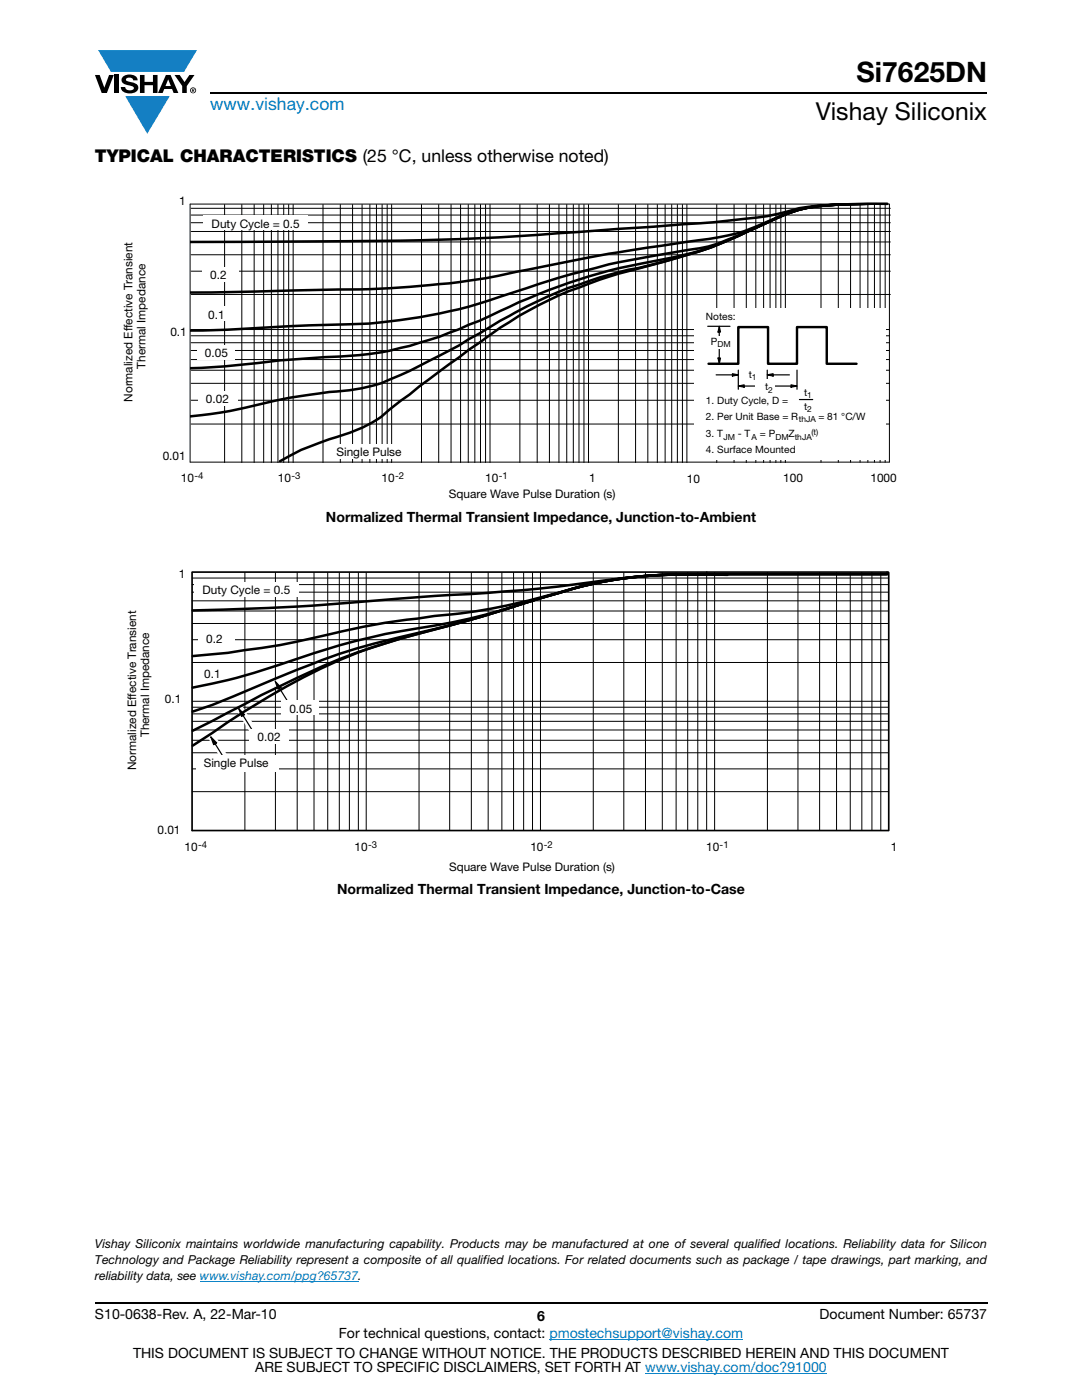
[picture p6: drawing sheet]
<svg xmlns="http://www.w3.org/2000/svg" width="216mm" height="279mm" viewBox="0 0 216 279" stroke-linecap="round" stroke-linejoin="round" font-family="sans-serif">
<g fill="#147fc3">
<path d="M19.6 10h19.7l-2.6 4.3h-1.1h-13.5z"/>
<path d="M25 19.2h8.9l-4.5 7.5z"/>
</g>
<g fill="#000">
<path d="M18.9 15h1l.9 2.5 1-2.5h.9l-1.4 3.6h-1zM22.9 15h.9v3.6h-.9zM24.6 15.3a2.1 2.1 0 0 1 2.8 .3l.1 .4h-.9a.79 .79 0 0 0-.7-.5 .79 .79 0 0 0-.8 .4l.3 .3 1 .2a1.08 1.08 0 0 1 1.2 1 1.08 1.08 0 0 1-1.1 1.2 1.73 1.73 0 0 1-2.4-1.2h.9a.96 .96 0 0 0 .8 .6 .96 .96 0 0 0 .9-.4 1.31 1.31 0 0 0-1.2-.6 1.03 1.03 0 0 1-1.1-.6 1.03 1.03 0 0 1 .2-1.1zM27.9 15h.9v1.3h1.7v-1.3h.9v3.6h-.9v-1.6h-1.7v1.6h-.9zM34.8 15h1.1l.9 1.4 1-1.4h1l-1.5 2.2v1.4h-.9v-1.4z"/>
<path d="M33.6 15.9l.5 1.3h-1.1zM33.1 15l-1.6 3.6h1l.3-.8h1.5l.3 .8h1l-1.6-3.6z"/>
<path d="M38.4 17.8h.2v.2h-.2zM38.3 17.7v.7h.1v-.3l.4 .3-.2-.3 .2-.2-.1-.2z"/>
<path d="M38.1 18a.46 .46 0 0 1 .9 0 .46 .46 0 0 1-.9 0zM37.9 18a.6 .6 0 0 0 1.2 0 .6 .6 0 0 0-1.2 0z"/>
</g>
<path d="M42 18.6h155M18.9 260h178.1" fill="none" stroke="#000" stroke-width=".36"/>
<path d="M39.9 255.7h31.6M109.6 267.3h38.7M128.7 274h36.3" fill="none" stroke="#007ec4" stroke-width=".2"/>
<path d="M24.5 39h154.4v60.9h-154.4z" fill="#fff"/>
<g fill="none" stroke="#000" stroke-width=".2">
<path d="M37.9 40.7v51.5M38 40.7h139.5M38.2 41.6h139.5M38.2 48.3h139.5M38.2 50.8h139.5M38.2 54.1h139.5M38.2 58.8h139.5M38.2 46.2h139.5M38.2 42.9h139.5M38.2 44.4h139.5M44.8 40.8v51.5M48.3 40.8v51.5"/>
<path d="M50.7 40.8v51.5M52.6 40.8v51.5M54.2 40.8v51.5M55.5 40.8v51.5M56.6 40.8v51.5M57.6 40.8v51.5M58.5 40.8v51.5M64.5 40.8v51.5M67.9 40.8v51.5M70.3 40.8v51.5M72.2 40.8v51.5M73.8 40.8v51.5"/>
<path d="M75.1 40.8v51.5M76.2 40.8v51.5M77.3 40.8v51.5M78.1 40.8v51.5M84.1 40.8v51.5M87.5 40.8v51.5M90 40.8v51.5M91.9 40.8v51.5M93.4 40.8v51.5M94.7 40.8v51.5M95.9 40.8v51.5M96.9 40.8v51.5"/>
<path d="M97.8 40.8v51.5M103.7 40.8v51.5M107.2 40.8v51.5M109.6 40.8v51.5M111.5 40.8v51.5M113.1 40.8v51.5M114.4 40.8v51.5M115.5 40.8v51.5M116.5 40.8v51.5M117.4 40.8v51.5M123.4 40.8v51.5M126.8 40.8v51.5"/>
<path d="M129.3 40.8v51.5M131.2 40.8v51.5M132.7 40.8v51.5M134 40.8v51.5M135.2 40.8v51.5M136.2 40.8v51.5M137.1 40.8v51.5M143 40.8v51.5M146.5 40.8v51.5M148.9 40.8v51.5M150.8 40.8v51.5M152.4 40.8v51.5"/>
<path d="M153.7 40.8v51.5M154.8 40.8v51.5M155.8 40.8v51.5M156.7 40.8v51.5M163.8 40.8v51.4M167.3 40.8v51.4M169.7 40.8v51.4M171.6 40.8v51.4M173.2 40.8v51.4M174.5 40.8v51.4M175.6 40.8v51.4M176.6 40.8v51.4"/>
<path d="M177.5 40.7v51.5M38.2 67h139.2M38.2 68.4h139.2M38.2 69.9h139.2M38.2 71.8h139.2M38.2 73.9h139.2M38.2 76.5h139.2M38.2 79.9h139.2M38.2 65.8h139.2M38 92.2h139.5M38.2 84.6h139.2"/>
</g>
<path d="M177 40.7h-6.9a88.5 88.5 0 0 0-10.7 .9 61.3 61.3 0 0 1-13.5 2.4l-5.3 .5-24.2 1.7a619.1 619.1 0 0 1-55.3 2l-23.2 .1M177 40.7h-5.4a65.1 65.1 0 0 0-12.2 1.1l-5.2 2a40.7 40.7 0 0 1-15.7 4.3l-3 .4a580.5 580.5 0 0 0-38.8 7.1 135.6 135.6 0 0 1-13.9 1.6l-9.9 .5-35 .7M177 40.7h-5.4a65.1 65.1 0 0 0-12.2 1.1 80.4 80.4 0 0 0-10.1 4.3l-2 .9a33.1 33.1 0 0 1-7.7 2.6l-4.6 .7a159.4 159.4 0 0 0-23.6 5.1l-6.8 2.3a121.6 121.6 0 0 1-21 5.6l-2.5 .4a156 156 0 0 1-20.6 1.3l-15.4 .8-7.2 .2M177 40.7h-7.6a37.2 37.2 0 0 0-12.1 1.9l-3.1 1.3a111.6 111.6 0 0 1-14.2 6.1l-6.9 1.6a119.3 119.3 0 0 0-35.5 11.6 106.2 106.2 0 0 1-17.6 6.2 72.9 72.9 0 0 1-16.5 2l-7.6 .5-11 1.2-7 .4M177 40.7h-6.9a46.8 46.8 0 0 0-11.1 1.3 101.5 101.5 0 0 0-10.7 4.6l-2 .9a83.2 83.2 0 0 1-15 5l-3.8 1-2.2 .3a108.5 108.5 0 0 0-15.8 5.3l-2.1 .9a110.3 110.3 0 0 0-11.8 6.6 180 180 0 0 1-19.5 9.9 39.5 39.5 0 0 1-10.4 1.7 165 165 0 0 0-19.9 3.8l-7.9 1.1M177 40.7h-3.9a60.9 60.9 0 0 0-14.1 1.3 90.5 90.5 0 0 0-9.7 4.2l-1.1 .5a74.3 74.3 0 0 1-14.3 5.1l-3.5 1a97.3 97.3 0 0 0-26.9 10.2 234.6 234.6 0 0 0-13.9 9.7l-11.9 9.1a23.1 23.1 0 0 1-9 4.9l-3 1a55.6 55.6 0 0 0-9.8 4.3" fill="none" stroke="#000" stroke-width=".5"/>
<g fill="#fff">
<path d="M40.3 53.4h7.3v2.8h-7.3z"/>
<path d="M39.9 61.2h6.7v2.9h-6.7z"/>
<path d="M39.3 68.9h7.5v2.9h-7.5z"/>
<path d="M65.5 88.7h16.5v2.8h-16.5z"/>
<path d="M138.6 61.5h38.2v30.2h-38.2z"/>
</g>
<path d="M141.2 65.1h4.5M142.9 74.8h3.6M146.1 74.6l1.2 .2-1.2 .3zM147.3 77l1.2-.2v.5zM147.3 73.9v3.8M148.1 77h3.6M153.1 74.8l1.2-.2v.5zM153.1 73.9v1.9M153.9 74.8h3.6M154.6 77h3.6M157.8 76.8l1.2 .2-1.2 .3zM159 73.9v3.8" fill="none" stroke="#000" stroke-width=".24"/>
<path d="M146.1 74.6l1.2 .2-1.2 .3zM147.3 77l1.2-.2v.5zM153.1 74.8l1.2-.2v.5zM157.8 76.8l1.2 .2-1.2 .3z" fill="#000"/>
<g fill="#fff">
<path d="M147.8 73.2h3.9v2.5h-3.9z"/>
<path d="M150.7 75.8h3.9v2.4h-3.9z"/>
</g>
<path d="M143.3 71.5h.5l-.3 1.1zM143.5 65.1l.3 1.2h-.5z" fill="#000"/>
<path d="M143.3 71.5h.5l-.3 1.1zM143.5 65.9v5.9M143.5 65.1l.3 1.2h-.5z" fill="none" stroke="#000" stroke-width=".24"/>
<path d="M140.2 67.2h6.3v2.4h-6.3z" fill="#fff"/>
<path d="M141.4 72.6h5.9v-7.3h6v7.3h5.7v-7.3h6v7.3h5.9" fill="none" stroke="#000" stroke-width=".48"/>
<path d="M159.5 79.7h2.7" fill="none" stroke="#000" stroke-width=".24"/>
<g fill="#fff">
<path d="M40.6 43h20.9v2.9h-20.9z"/>
<path d="M39.5 78.1h7.9v2.8h-7.9z"/>
<path d="M25.3 113.3h153.8v61h-153.8z"/>
</g>
<path d="M38.3 114.3v51.5M38.3 114.2h139M177.3 114.3v51.5M38.3 165.8h139" fill="none" stroke="#000" stroke-width=".34"/>
<g fill="none" stroke="#000" stroke-width=".2">
<path d="M38.3 115.4h139M38.3 119.9h139M38.3 116.7h139M38.3 118.2h139M48.9 114.3v51.5M55 114.3v51.5M59.3 114.3v51.5M62.7 114.3v51.5M65.4 114.3v51.5M67.7 114.3v51.5M69.7 114.3v51.5M71.5 114.3v51.5"/>
<path d="M73.1 114.3v51.5M83.6 114.3v51.5M89.7 114.3v51.5M94 114.3v51.5M97.4 114.3v51.5M100.1 114.3v51.5M102.5 114.3v51.5M104.5 114.3v51.5M106.3 114.3v51.5M107.8 114.3v51.5M118.4 114.3v51.5M124.5 114.3v51.5"/>
<path d="M128.8 114.3v51.5M132.2 114.3v51.5M134.9 114.3v51.5M137.2 114.3v51.5M139.2 114.3v51.5M141 114.3v51.5M142.6 114.3v51.5M153.1 114.3v51.5M159.2 114.3v51.5M163.5 114.3v51.5M166.9 114.3v51.5M169.7 114.3v51.5"/>
<path d="M172 114.3v51.5M174 114.3v51.5M175.8 114.3v51.5M38.3 121.9h139M38.3 124.4h139M38.3 127.7h139M38.3 132.2h139M38.3 140h139M38.3 141.1h139M38.3 142.5h139M38.3 144h139M38.3 145.7h139"/>
<path d="M38.3 147.7h139M38.3 150.2h139M38.3 153.4h139M38.3 158h139"/>
</g>
<g fill="#fff">
<path d="M39.5 126h7.3v2.8h-7.3z"/>
<path d="M38.8 116.2h20.8v2.8h-20.8z"/>
<path d="M39.2 132.9h6.5v2.8h-6.5z"/>
</g>
<path d="M54.3 136.2l1.3-.8 3.7 6-1.3 .7z" fill-rule="evenodd" fill="#fff"/>
<path d="M54.9 136l1.2 1.2-.6 .4z" fill="#000"/>
<path d="M54.9 136l1.2 1.2-.6 .4zM55.7 137.3l2.7 4.3" fill="none" stroke="#000" stroke-width=".24"/>
<path d="M56.1 139.8h7.6v2.8h-7.6z" fill="#fff"/>
<path d="M47.1 141.6l1.2-.7 3.7 5.9-1.2 .8z" fill-rule="evenodd" fill="#fff"/>
<path d="M47.6 141.4l1.2 1.2-.6 .4z" fill="#000"/>
<path d="M47.6 141.4l1.2 1.2-.6 .4zM48.5 142.7l2.6 4.3" fill="none" stroke="#000" stroke-width=".24"/>
<path d="M49.8 145.5h7.9v2.8h-7.9z" fill="#fff"/>
<path d="M41.5 147.2l1.2-.7 3.7 5.9-1.2 .8z" fill-rule="evenodd" fill="#fff"/>
<path d="M42.1 147l1.1 1.3-.6 .3z" fill="#000"/>
<path d="M42.1 147l1.1 1.3-.6 .3zM42.9 148.4l2.6 4.2" fill="none" stroke="#000" stroke-width=".24"/>
<path d="M39 150.7h16.6v3.3h-16.6z" fill="#fff"/>
<path d="M140.2 114.6a89.5 89.5 0 0 0-31.5 4.5 403.2 403.2 0 0 1-28.3 8.2 125.8 125.8 0 0 0-24.5 9.6l-3.7 1.8-13.8 7.1M140.9 114.6a88.7 88.7 0 0 0-29.5 3.8l-3.9 1.1a377.8 377.8 0 0 1-27.5 7.9 117 117 0 0 0-31.4 14.7l-10.2 6.7M144.4 114.7a98.7 98.7 0 0 0-29.9 2.7l-4.5 1.3a335.3 335.3 0 0 1-26.2 7.5 139 139 0 0 0-28.5 9.1l-12.9 5.4-4 1.3M145.2 114.7a102.9 102.9 0 0 0-28.9 2.3l-8.8 2.5a141.6 141.6 0 0 1-27.5 6.5 173.4 173.4 0 0 0-26.4 7.4l-8.1 2.3-7.1 1.5M176.9 114.6h-38.3a148.9 148.9 0 0 0-24.1 2.1 542.8 542.8 0 0 1-32.8 2.6l-1.8 .1a510 510 0 0 1-41.5 2.4M177.1 114.6h-38.5a88.5 88.5 0 0 0-28.9 4.2l-1.6 .4a115.9 115.9 0 0 1-21.4 3.7l-10.1 1.4-8 1.6a176.5 176.5 0 0 1-26.2 4.7l-4 .3" fill="none" stroke="#000" stroke-width=".5"/>
<text font-size="5.6" x="170.9" y="16.4">Si7625DN</text>
<text font-size="4.9" x="162.8" y="24">Vishay Siliconix</text>
<text font-size="3.5" fill="#007ec4" x="42" y="21.9">www.vishay.com</text>
<text font-size="3.5" x="18.9" y="32.3">TYPICAL CHARACTERISTICS (25 °C, unless otherwise noted)</text>
<g font-size="2.8">
<text x="65" y="104.1">Normalized Thermal Transient Impedance, Junction-to-Ambient</text>
<text x="67.2" y="178.5">Normalized Thermal Transient Impedance, Junction-to-Case</text>
<text x="18.9" y="263.3">S10-0638-Rev. A, 22-Mar-10</text>
<text x="107.2" y="263.6">6</text>
<text x="163.6" y="263.3">Document Number: 65737</text>
<text x="67.6" y="267.1">For technical questions, contact: pmostechsupport@vishay.com</text>
<text x="26.5" y="271">THIS DOCUMENT IS SUBJECT TO CHANGE WITHOUT NOTICE. THE PRODUCTS DESCRIBED HEREIN AND THIS DOCUMENT</text>
<text x="50.9" y="273.8">ARE SUBJECT TO SPECIFIC DISCLAIMERS, SET FORTH AT www.vishay.com/doc?91000</text>
</g>
<g font-size="2.5">
<text x="18.9" y="249.1">Vishay Siliconix maintains worldwide manufacturing capability. Products may be manufactured at one of several qualified locations. Reliability data for Silicon</text>
<text x="18.9" y="252.3">Technology and Package Reliability represent a composite of all qualified locations. For related documents such as package / tape drawings, part marking, and</text>
<text x="18.9" y="255.5">reliability data, see www.vishay.com/ppg?65737.</text>
</g>
<g font-size="2.4">
<text x="35.8" y="41">1</text>
<text x="42.2" y="45.4">Duty Cycle = 0.5</text>
<text x="41.9" y="55.7">0.2</text>
<text x="41.6" y="63.6">0.1</text>
<text x="34" y="67">0.1</text>
<text x="40.9" y="71.3">0.05</text>
<text x="29" y="73.6" transform="rotate(-90 29 73.6)">Thermal Impedance</text>
<text x="26.5" y="80.2" transform="rotate(-90 26.5 80.2)">Normalized Effective Transient</text>
<text x="41.1" y="80.4">0.02</text>
<text x="32.5" y="91.9">0.01</text>
<text x="67.1" y="91.1">Single Pul</text>
<text x="77.7" y="91.1">se</text>
<text x="36.1" y="96.2">10</text>
<text x="55.4" y="96.2">10</text>
<text x="76.1" y="96.2">10</text>
<text x="89.6" y="99.4">Square Wave Pulse Duration (s)</text>
<text x="96.8" y="96.2">10</text>
<text x="117.5" y="96.2">1</text>
<text x="137.1" y="96.4">10</text>
<text x="156.3" y="96.2">100</text>
<text x="173.7" y="96.2">1000</text>
<text x="35.7" y="115.3">1</text>
<text x="40.4" y="118.6">Duty Cycle = 0.5</text>
<text x="41.1" y="128.4">0.2</text>
<text x="40.8" y="135.3">0.1</text>
<text x="32.9" y="140.3">0.1</text>
<text x="57.7" y="142.2">0.05</text>
<text x="29.8" y="147.1" transform="rotate(-90 29.8 147.1)">Thermal Impedance</text>
<text x="51.4" y="147.9">0.02</text>
<text x="27.2" y="153.7" transform="rotate(-90 27.2 153.7)">Normalized Effective Transient</text>
<text x="40.6" y="153.1">Single Pulse</text>
<text x="31.4" y="166.4">0.01</text>
<text x="36.8" y="169.9">10</text>
<text x="70.8" y="169.9">10</text>
<text x="89.6" y="173.8">Square Wave Pulse Duration (s)</text>
<text x="105.8" y="169.9">10</text>
<text x="140.9" y="169.9">10</text>
<text x="177.8" y="169.9">1</text>
</g>
<g font-size="2">
<text x="140.9" y="63.9">Notes:</text>
<text x="141.8" y="68.8">P</text>
<text x="149.4" y="75.4">t</text>
<text x="152.7" y="77.9">t</text>
<text x="140.9" y="80.6">1. Duty Cycle, D =</text>
<text x="140.9" y="83.7">2. Per Unit Base = R</text>
<text x="160.5" y="79">t</text>
<text x="160.5" y="81.7">t</text>
<text x="163.3" y="83.7">= 81 °C/W</text>
<text x="140.9" y="87.3">3. T</text>
<text x="147.2" y="87.3">- T</text>
<text x="151.6" y="87.3">= P</text>
<text x="157.3" y="87.3">Z</text>
<text x="140.9" y="90.5">4.</text>
<text x="143.1" y="90.5">Surface Mounted</text>
</g>
<g font-size="1.9">
<text x="38.8" y="95.5">-4</text>
<text x="58.1" y="95.5">-3</text>
<text x="78.8" y="95.5">-2</text>
<text x="99.5" y="95.5">-1</text>
<text x="39.5" y="169.2">-4</text>
<text x="73.5" y="169.2">-3</text>
<text x="108.5" y="169.2">-2</text>
<text x="143.6" y="169.2">-1</text>
</g>
<g font-size="1.7">
<text x="143.2" y="69.3">DM</text>
<text x="150" y="75.8">1</text>
<text x="153.3" y="78.4">2</text>
<text x="161" y="79.5">1</text>
<text x="161" y="82.2">2</text>
<text x="144.3" y="87.7">JM</text>
<text x="150" y="87.7">A</text>
<text x="154.7" y="87.7">DM</text>
<text x="158.6" y="87.7">thJA</text>
<text x="159.4" y="84.2">thJA</text>
<text x="161.9" y="86.7">(t)</text>
</g>
</svg>
